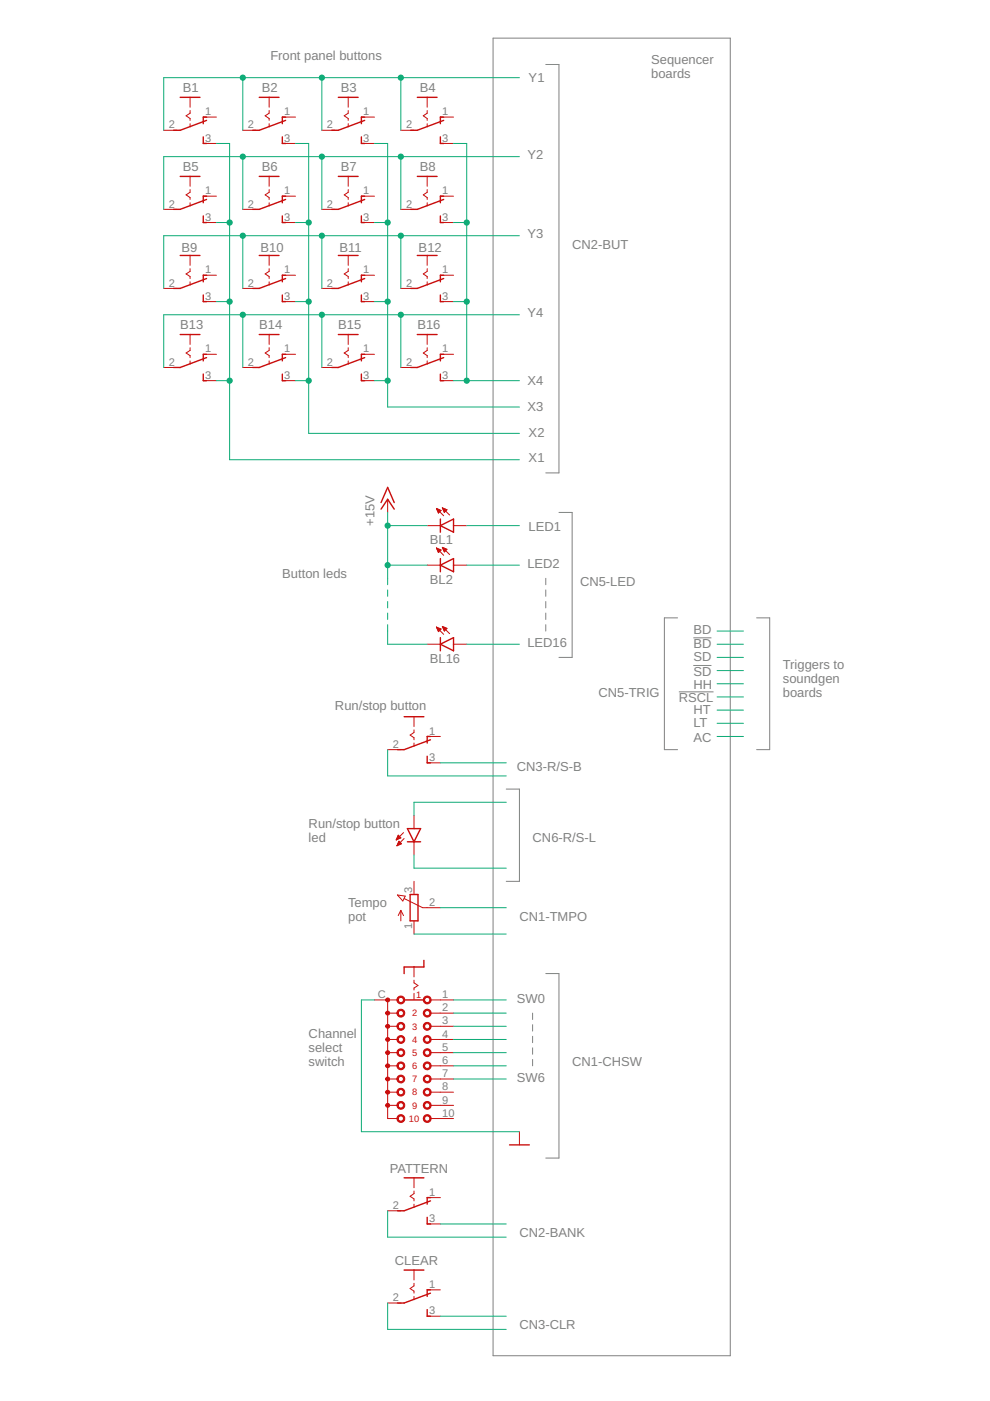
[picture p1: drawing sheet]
<svg xmlns="http://www.w3.org/2000/svg" width="210mm" height="297mm" viewBox="0 0 210 297" stroke-linecap="round" stroke-linejoin="round" font-family="sans-serif">
<g fill="none" stroke="#808080" stroke-width=".21">
<path d="M104.5 8.1h50.3v279.3h-50.3zM115.7 13.7h2.8v86.6h-2.8M118.5 108.6h2.8v30.8h-2.8M115.7 122.6v1.4M115.7 125.1v1.3M115.7 127.5v1.4M115.7 130v1.3M115.7 132.4v1.4M143.7 131h-2.8v27.9h2.8M147 135.2h3.8M160.4 131h2.8v27.9h-2.8M143.9 146.7h7.4"/>
<path d="M147 141.1h3.8M107.3 167.3h2.8v19.6h-2.8M112.9 214.8v1.4M112.9 217.3v1.3M112.9 219.7v1.4M115.7 206.4h2.8v39.1h-2.8M112.9 222.2v1.3M112.9 224.6v1.4"/>
</g>
<g fill="none" stroke="#c90d0c" stroke-width=".3">
<path d="M38.2 20.6h4.2M38.2 37.4h4.2M43.1 29v1.4h.7M43.8 25.5l-5.6 2.1h-1.4M43.8 24.8h-.7v1.4M55 20.6h4.2M55 37.4h4.2M59.9 29v1.4h.7M60.6 25.5l-5.6 2.1h-1.4M60.6 24.8h-.7v1.4M71.7 20.6h4.2M71.7 37.4h4.2"/>
<path d="M76.6 29v1.4h.7M77.3 25.5l-5.6 2.1h-1.4M77.3 24.8h-.7v1.4M88.5 20.6h4.2M88.5 37.4h4.2M93.4 29v1.4h.7M94.1 25.5l-5.6 2.1h-1.4M94.1 24.8h-.7v1.4M38.2 54.2h4.2M43.1 45.8v1.4h.7M43.8 41.6h-.7v1.4M43.8 58.4h-.7v1.4"/>
<path d="M43.8 42.3l-5.6 2.1h-1.4M43.8 59.1l-5.6 2.1h-1.4M55 54.2h4.2M59.9 45.8v1.4h.7M60.6 41.6h-.7v1.4M60.6 58.4h-.7v1.4M60.6 42.3l-5.6 2.1h-1.4M60.6 59.1l-5.6 2.1h-1.4M71.7 54.2h4.2M76.6 45.8v1.4h.7M77.3 41.6h-.7v1.4M77.3 58.4h-.7v1.4"/>
<path d="M77.3 42.3l-5.6 2.1h-1.4M77.3 59.1l-5.6 2.1h-1.4M88.5 54.2h4.2M93.4 45.8v1.4h.7M94.1 41.6h-.7v1.4M94.1 58.4h-.7v1.4M94.1 42.3l-5.6 2.1h-1.4M94.1 59.1l-5.6 2.1h-1.4M38.2 70.9h4.2M43.1 62.5v1.4h.7M43.1 79.3v1.4h.7M43.8 75.1h-.7v1.4"/>
<path d="M43.8 75.8l-5.6 2.1h-1.4M55 70.9h4.2M59.9 62.5v1.4h.7M59.9 79.3v1.4h.7M60.6 75.1h-.7v1.4M60.6 75.8l-5.6 2.1h-1.4M71.7 70.9h4.2M76.6 62.5v1.4h.7M76.6 79.3v1.4h.7M77.3 75.1h-.7v1.4M77.3 75.8l-5.6 2.1h-1.4M88.5 70.9h4.2"/>
<path d="M93.4 62.5v1.4h.7M93.4 79.3v1.4h.7M94.1 75.1h-.7v1.4M94.1 75.8l-5.6 2.1h-1.4M80.8 107.9l1.4-2 1.4 2M80.8 106.6l1.4-3.3 1.4 3.3M93.4 110v2.8M93.4 118.4v2.8M93.4 111.4l2.8-1.4v2.8zM93.4 119.8l2.8-1.4v2.8zM93.4 135.2v2.8M93.4 136.6l2.8-1.4v2.8z"/>
<path d="M85.7 152h4.2M91.3 156.1h-.7v1.4M91.3 156.8l-5.6 2.1h-1.4M86.4 175.7h2.8l-1.4 2.8zM86.4 178.5h2.8M90.6 160.3v1.4h.7M87 189.7h1.6v5.5h-1.6zM85.7 212h4.2M89.9 203.6v1.4h-4.2v1.4M85.7 249.7h4.2M90.6 258.1v1.4h.7M91.3 254.6l-5.6 2.1h-1.4"/>
<path d="M91.3 253.9h-.7v1.4M108 242.7h4.2M85.7 269.3h4.2M90.6 277.7v1.4h.7M91.3 273.5h-.7v1.4M91.3 274.2l-5.6 2.1h-1.4"/>
</g>
<g fill="none" stroke="#c90d0c" stroke-width=".21">
<path d="M34.7 27.6h2.8M40.3 20.6v2.1M40.3 23.4v.6l-.8 .6 .8 .5v.4M40.3 26.2v.7M40.3 37.4v2.1M43.1 30.4h2.8M43.1 24.8h2.8M51.5 27.6h2.8M57.1 20.6v2.1M57.1 23.4v.6l-.9 .6 .9 .5v.4M57.1 26.2v.7M57.1 37.4v2.1"/>
<path d="M59.9 30.4h2.8M59.9 24.8h2.8M68.2 27.6h2.8M73.8 20.6v2.1M73.8 23.4v.6l-.8 .6 .8 .5v.4M73.8 26.2v.7M73.8 37.4v2.1M76.6 30.4h2.8M76.6 24.8h2.8M85 27.6h2.8M90.6 20.6v2.1M90.6 23.4v.6l-.9 .6 .9 .5v.4"/>
<path d="M90.6 26.2v.7M90.6 37.4v2.1M93.4 30.4h2.8M93.4 24.8h2.8M34.7 44.4h2.8M40.3 40.2v.6l-.8 .5 .8 .6v.4M40.3 43v.7M40.3 54.2v2.1M40.3 57v.5l-.8 .6 .8 .5v.5M40.3 59.8v.7M43.1 47.2h2.8M43.1 41.6h2.8"/>
<path d="M43.1 58.4h2.8M51.5 44.4h2.8M57.1 40.2v.6l-.9 .5 .9 .6v.4M57.1 43v.7M57.1 54.2v2.1M57.1 57v.5l-.9 .6 .9 .5v.5M57.1 59.8v.7M59.9 47.2h2.8M59.9 41.6h2.8M59.9 58.4h2.8M68.2 44.4h2.8M73.8 40.2v.6l-.8 .5 .8 .6v.4"/>
<path d="M73.8 43v.7M73.8 54.2v2.1M73.8 57v.5l-.8 .6 .8 .5v.5M73.8 59.8v.7M76.6 47.2h2.8M76.6 41.6h2.8M76.6 58.4h2.8M85 44.4h2.8M90.6 40.2v.6l-.9 .5 .9 .6v.4M90.6 43v.7M90.6 54.2v2.1M90.6 57v.5l-.9 .6 .9 .5v.5"/>
<path d="M90.6 59.8v.7M93.4 47.2h2.8M93.4 41.6h2.8M93.4 58.4h2.8M34.7 61.2h2.8M34.7 77.9h2.8M40.3 70.9v2.1M40.3 73.7v.6l-.8 .5 .8 .6v.4M40.3 76.5v.7M43.1 63.9h2.8M43.1 75.1h2.8M51.5 61.2h2.8"/>
<path d="M51.5 77.9h2.8M57.1 70.9v2.1M57.1 73.7v.6l-.9 .5 .9 .6v.4M57.1 76.5v.7M59.9 63.9h2.8M59.9 75.1h2.8M68.2 61.2h2.8M68.2 77.9h2.8M73.8 70.9v2.1M73.8 73.7v.6l-.8 .5 .8 .6v.4M73.8 76.5v.7M76.6 63.9h2.8"/>
<path d="M76.6 75.1h2.8M85 61.2h2.8M85 77.9h2.8M90.6 70.9v2.1M90.6 73.7v.6l-.9 .5 .9 .6v.4M90.6 76.5v.7M93.4 63.9h2.8M93.4 75.1h2.8M43.1 80.7h2.8M59.9 80.7h2.8M76.6 80.7h2.8M93.4 80.7h2.8"/>
<path d="M82.2 105.9v2.7M90.6 111.4h2.8M90.6 119.8h2.8M92.5 107.8l1.6 1.5M92.5 107.8l1 .4M92.5 107.8l.5 1M92.5 107.8h.1M92.5 116.2l1.6 1.5M92.5 116.2l1 .4-.5 .6zM92.6 116.2h.1M92.6 107.9h.3M92.6 116.4h.3"/>
<path d="M92.6 108.1h.6M92.7 116.5h.6M92.7 108.2h.8M92.7 116.6h.8M92.8 108.4h.6M92.8 116.8h.5M92.8 108.5h.5M92.8 116.9h.4M92.9 108.6h.2M92.9 117.1h.2M92.9 108.8h.1M93.5 108.2l-.5 .6"/>
<path d="M93.8 107.7l1.5 1.5M93.8 107.7l1 .4-.6 .5zM93.8 107.7h.1M93.8 116.1l1.5 1.5M93.8 116.1l1 .4-.6 .5zM93.8 116.1h.1M93.9 107.8h.2M93.9 116.2h.3M93.9 107.9h.5M93.9 116.4h.6M94 108.1h.7M94 116.5h.7"/>
<path d="M94 108.2h.6M94 116.6h.6M94.1 108.4h.4M94.1 116.8h.4M94.1 108.5h.3M94.2 116.9h.1M94.2 108.6h.1M96.2 111.4h2.8M96.2 119.8h2.8M90.6 136.6h2.8M92.5 132.9l1.6 1.6M92.5 132.9l1 .5-.5 .5z"/>
<path d="M92.6 133.1h.2M92.6 133.2h.6M92.7 133.3h.8M92.8 133.5h.6M92.8 133.6h.5M92.9 133.8h.2M92.9 133.9h.1M93.8 132.8l1.5 1.5M93.8 132.8l1 .4-.6 .6zM93.9 132.9h.2M93.9 133.1h.5M94 133.2h.7"/>
<path d="M94 133.3h.7M94.1 133.5h.4M94.1 133.6h.3M94.2 133.8h.1M96.2 136.6h2.8M82.2 158.9h2.8M87.8 152v2.1M87.8 154.7v.6l-.8 .6 .8 .5v.4M87.8 157.5v.7M90.6 156.1h2.8M84 178.1h.1M84.1 177.9h.3"/>
<path d="M84.1 177.8h.6M84.2 179.3h.1M84.2 177.7h.8M84.2 179.1h.4M84.3 177.5h.6M84.3 179h.6M84.3 177.4h.4M84.3 178.9h.8M84.4 177.2h.2M84.4 178.7h.6M84.4 177.1l-.4 1M84.4 177.1l.6 .6"/>
<path d="M84.4 177.1h.1M84.5 178.6h.3M84.5 178.5h.2M84.6 178.4l.5 .5-.9 .4zM85 177.7l-1 .4M85.6 176.5l-1.6 1.6M85.7 177.8l-1.5 1.5M87.8 172.9v2.8M87.8 178.5v2.8M90.6 161.7h2.8M84.3 189.8l1.6 .2-.5 1zM85 193v2.2"/>
<path d="M85 193l-.6 1.1M85 193l.6 1.1M85.7 190.5l3.9 1.9h3.8M87.8 186.9v2.8M87.8 195.2v2.8M79.4 212h4.9M82.2 214.8h2.1M82.2 217.6h2.1M82.2 212v25.2h2.1M87.8 205v2.1M87.8 207.8v.6l.8 .5-.8 .6v.4M87.8 210.6v1.3"/>
<path d="M91.3 214.8h4.9M91.3 217.6h4.9M91.3 212h4.9M82.2 220.4h2.1M82.2 223.2h2.1M82.2 226h2.1M82.2 228.8h2.1M82.2 231.6h2.1M82.2 234.4h2.1M91.3 220.4h4.9M91.3 223.2h4.9M91.3 226h4.9"/>
<path d="M91.3 228.8h4.9M91.3 231.6h4.9M91.3 234.4h4.9M91.3 237.2h4.9M110.1 239.9v2.8M82.2 256.7h2.8M87.8 249.7v2.1M87.8 252.5v.6l-.8 .5 .8 .6v.4M87.8 255.3v.7M90.6 259.5h2.8M90.6 253.9h2.8M82.2 276.3h2.8"/>
<path d="M87.8 269.3v2.1M87.8 272.1v.5l-.8 .6 .8 .5v.5M87.8 274.9v.7M90.6 279.1h2.8M90.6 273.5h2.8"/>
</g>
<g fill="#c90d0c" stroke="#c90d0c" stroke-width=".21">
<path d="M81.8 217.4a.41 .41 0 0 1 .7-.1 .41 .41 0 0 1-.1 .6 .41 .41 0 0 1-.6-.3l.3-.1 .2 .1-.1 .1-.4-.1z" fill-rule="evenodd"/>
<path d="M81.8 220.2a.41 .41 0 0 1 .7-.1 .41 .41 0 0 1-.1 .6 .41 .41 0 0 1-.6-.3l.3-.1 .2 .1-.1 .1-.4-.1z" fill-rule="evenodd"/>
<path d="M81.8 225.8a.41 .41 0 0 1 .7-.1 .41 .41 0 0 1-.1 .6 .41 .41 0 0 1-.6-.3l.4-.2 .1 .2-.1 .1-.4-.1z" fill-rule="evenodd"/>
<path d="M81.8 211.8a.41 .41 0 0 1 .7-.1 .41 .41 0 0 1-.1 .7 .41 .41 0 0 1-.6-.4l.3-.1 .2 .1-.1 .2-.4-.2z" fill-rule="evenodd"/>
<path d="M81.8 214.6a.41 .41 0 0 1 .7-.1 .41 .41 0 0 1-.1 .7 .41 .41 0 0 1-.6-.4l.3-.1 .2 .1-.1 .1-.4-.1z" fill-rule="evenodd"/>
<path d="M84.3 211.5a.83 .83 0 0 1 1.4 0 .83 .83 0 0 1-.5 1.3 .83 .83 0 0 1-1-.8h.2a.56 .56 0 0 1 .8-.5 .56 .56 0 0 1 .1 1 .56 .56 0 0 1-.8-.3l-.1-.2h-.2z" fill-rule="evenodd"/>
<path d="M84.3 214.3a.83 .83 0 0 1 1.4 0 .83 .83 0 0 1-.5 1.3 .83 .83 0 0 1-1-.8h.2a.56 .56 0 0 1 .8-.5 .56 .56 0 0 1 .1 1 .56 .56 0 0 1-.8-.3l-.1-.2h-.2z" fill-rule="evenodd"/>
<path d="M84.3 217.1a.83 .83 0 0 1 1.4 0 .83 .83 0 0 1-.5 1.3 .83 .83 0 0 1-1-.8h.2a.56 .56 0 0 1 .8-.5 .56 .56 0 0 1 .1 1 .56 .56 0 0 1-.8-.3l-.1-.2h-.2z" fill-rule="evenodd"/>
<path d="M89.9 211.5a.83 .83 0 0 1 1.4 0 .83 .83 0 0 1-.5 1.3 .83 .83 0 0 1-1.1-.8h.3a.56 .56 0 0 1 .8-.5 .56 .56 0 0 1 .1 1 .56 .56 0 0 1-.9-.3v-.2h-.3z" fill-rule="evenodd"/>
<path d="M89.9 214.3a.83 .83 0 0 1 1.4 0 .83 .83 0 0 1-.5 1.3 .83 .83 0 0 1-1.1-.8h.3a.56 .56 0 0 1 .8-.5 .56 .56 0 0 1 .1 1 .56 .56 0 0 1-.9-.3v-.2h-.3z" fill-rule="evenodd"/>
<path d="M89.9 217.1a.83 .83 0 0 1 1.4 0 .83 .83 0 0 1-.5 1.3 .83 .83 0 0 1-1.1-.8h.3a.56 .56 0 0 1 .8-.5 .56 .56 0 0 1 .1 1 .56 .56 0 0 1-.9-.3v-.2h-.3z" fill-rule="evenodd"/>
<path d="M81.8 223a.41 .41 0 0 1 .7-.1 .41 .41 0 0 1-.1 .6 .41 .41 0 0 1-.6-.3l.4-.2 .1 .2-.1 .1-.4-.1z" fill-rule="evenodd"/>
<path d="M84.3 219.9a.83 .83 0 0 1 1.4 0 .83 .83 0 0 1-.5 1.3 .83 .83 0 0 1-1-.8h.2a.56 .56 0 0 1 .8-.5 .56 .56 0 0 1 .1 1 .56 .56 0 0 1-.8-.3l-.1-.2h-.2z" fill-rule="evenodd"/>
<path d="M84.3 222.7a.83 .83 0 0 1 1.4 0 .83 .83 0 0 1-.5 1.3 .83 .83 0 0 1-1-.8h.2a.56 .56 0 0 1 .8-.5 .56 .56 0 0 1 .1 .9 .56 .56 0 0 1-.8-.2l-.1-.2h-.2z" fill-rule="evenodd"/>
<path d="M89.9 219.9a.83 .83 0 0 1 1.4 0 .83 .83 0 0 1-.5 1.3 .83 .83 0 0 1-1.1-.8h.3a.56 .56 0 0 1 .8-.5 .56 .56 0 0 1 .1 1 .56 .56 0 0 1-.9-.3v-.2h-.3z" fill-rule="evenodd"/>
<path d="M89.9 222.7a.83 .83 0 0 1 1.4 0 .83 .83 0 0 1-.5 1.3 .83 .83 0 0 1-1.1-.8h.3a.56 .56 0 0 1 .8-.5 .56 .56 0 0 1 .1 .9 .56 .56 0 0 1-.9-.2v-.2h-.3z" fill-rule="evenodd"/>
<path d="M84.3 225.5a.83 .83 0 0 1 1.4 0 .83 .83 0 0 1-.5 1.3 .83 .83 0 0 1-1-.8h.2a.56 .56 0 0 1 .8-.5 .56 .56 0 0 1 .1 .9 .56 .56 0 0 1-.8-.2l-.1-.2h-.2z" fill-rule="evenodd"/>
<path d="M89.9 225.5a.83 .83 0 0 1 1.4 0 .83 .83 0 0 1-.5 1.3 .83 .83 0 0 1-1.1-.8h.3a.56 .56 0 0 1 .8-.5 .56 .56 0 0 1 .1 .9 .56 .56 0 0 1-.9-.2v-.2h-.3z" fill-rule="evenodd"/>
<path d="M81.8 228.6a.41 .41 0 0 1 .7-.1 .41 .41 0 0 1-.1 .6 .41 .41 0 0 1-.6-.3l.4-.2 .1 .2-.1 .1-.4-.1z" fill-rule="evenodd"/>
<path d="M84.3 228.3a.83 .83 0 0 1 1.4 0 .83 .83 0 0 1-.5 1.3 .83 .83 0 0 1-1-.8h.2a.56 .56 0 0 1 .8-.5 .56 .56 0 0 1 .1 .9 .56 .56 0 0 1-.8-.2l-.1-.2h-.2z" fill-rule="evenodd"/>
<path d="M89.9 228.3a.83 .83 0 0 1 1.4 0 .83 .83 0 0 1-.5 1.3 .83 .83 0 0 1-1.1-.8h.3a.56 .56 0 0 1 .8-.5 .56 .56 0 0 1 .1 .9 .56 .56 0 0 1-.9-.2v-.2h-.3z" fill-rule="evenodd"/>
<path d="M84.3 231.1a.83 .83 0 0 1 1.4 0 .83 .83 0 0 1-.5 1.3 .83 .83 0 0 1-1-.8h.2a.56 .56 0 0 1 .8-.5 .56 .56 0 0 1 .1 .9 .56 .56 0 0 1-.8-.2l-.1-.2h-.2z" fill-rule="evenodd"/>
<path d="M84.3 233.8a.83 .83 0 0 1 1.4 .1 .83 .83 0 0 1-.5 1.2 .83 .83 0 0 1-1-.7h.2a.56 .56 0 0 1 .8-.5 .56 .56 0 0 1 .1 .9 .56 .56 0 0 1-.8-.3l-.1-.1h-.2z" fill-rule="evenodd"/>
<path d="M84.3 236.6a.83 .83 0 0 1 1.4 .1 .83 .83 0 0 1-.5 1.2 .83 .83 0 0 1-1-.7h.2a.56 .56 0 0 1 .8-.5 .56 .56 0 0 1 .1 .9 .56 .56 0 0 1-.8-.3l-.1-.1h-.2z" fill-rule="evenodd"/>
<path d="M81.8 231.4a.41 .41 0 0 1 .7-.1 .41 .41 0 0 1-.1 .6 .41 .41 0 0 1-.6-.3l.4-.2 .1 .2-.1 .1-.4-.1z" fill-rule="evenodd"/>
<path d="M81.8 234.1a.41 .41 0 0 1 .7-.1 .41 .41 0 0 1-.1 .7 .41 .41 0 0 1-.6-.3l.4-.2 .1 .2-.1 .1-.4-.1z" fill-rule="evenodd"/>
<path d="M89.9 231.1a.83 .83 0 0 1 1.4 0 .83 .83 0 0 1-.5 1.3 .83 .83 0 0 1-1.1-.8h.3a.56 .56 0 0 1 .8-.5 .56 .56 0 0 1 .1 .9 .56 .56 0 0 1-.9-.2v-.2h-.3z" fill-rule="evenodd"/>
<path d="M89.9 233.8a.83 .83 0 0 1 1.4 .1 .83 .83 0 0 1-.5 1.2 .83 .83 0 0 1-1.1-.7h.3a.56 .56 0 0 1 .8-.5 .56 .56 0 0 1 .1 .9 .56 .56 0 0 1-.9-.3v-.1h-.3z" fill-rule="evenodd"/>
<path d="M89.9 236.6a.83 .83 0 0 1 1.4 .1 .83 .83 0 0 1-.5 1.2 .83 .83 0 0 1-1.1-.7h.3a.56 .56 0 0 1 .8-.5 .56 .56 0 0 1 .1 .9 .56 .56 0 0 1-.9-.3v-.1h-.3z" fill-rule="evenodd"/>
</g>
<g fill="none" stroke="#0dab76" stroke-width=".21">
<path d="M51.5 16.5v11.1M68.2 16.5v11.1M85 16.5v11.1M110.1 16.5h-75.4v11.1M45.9 30.4h2.8v67.1h61.4M51.5 33.2v11.2M62.7 30.4h2.7v61.5h44.7M68.2 33.2v11.2M79.4 30.4h2.8v55.9h27.9M85 33.2v11.2M96.2 30.4h2.8v50.3M110.1 33.2h-75.4v11.2"/>
<path d="M45.9 47.2h2.8M51.5 50v11.2M62.7 47.2h2.7M68.2 50v11.2M79.4 47.2h2.8M85 50v11.2M96.2 47.2h2.8M110.1 50h-75.4v11.2M45.9 63.9h2.8M51.5 66.7v11.2M62.7 63.9h2.7M68.2 66.7v11.2"/>
<path d="M79.4 63.9h2.8M85 66.7v11.2M96.2 63.9h2.8M110.1 66.7h-75.4v11.2M45.9 80.7h2.8M62.7 80.7h2.7M79.4 80.7h2.8M96.2 80.7h13.9M82.2 108.6v15.4M82.2 111.4h8.4M82.2 119.8h8.4M99 111.4h11.1"/>
<path d="M99 119.8h11.1M82.2 125.1v1.3M82.2 127.5v1.4M82.2 130v1.3M82.2 132.4v4.2h8.4M99 136.6h11.1M152 136.6h5.6M152 133.8h5.6M152 139.4h5.6M82.2 158.9v5.6h25.1M152 142.2h5.6M152 145h5.6"/>
<path d="M152 147.8h5.6M152 150.6h5.6M152 153.4h5.6M152 156.1h5.6M93.4 161.7h13.9M107.3 170.1h-19.5v2.8M87.8 198h19.5M87.8 181.3v2.8h19.5M93.4 192.4h13.9M79.4 212h-2.8v27.9h33.5M96.2 212h11.1M96.2 214.8h11.1"/>
<path d="M96.2 217.6h11.1M96.2 220.4h11.1M96.2 223.2h11.1M96.2 226h11.1M96.2 228.8h11.1M82.2 256.7v5.6h25.1M93.4 259.5h13.9M82.2 276.3v5.6h25.1M93.4 279.1h13.9"/>
</g>
<g fill="#0dab76" stroke="#0dab76" stroke-width=".21">
<circle cx="51.5" cy="16.5" r=".55"/>
<circle cx="68.2" cy="16.5" r=".55"/>
<circle cx="85" cy="16.5" r=".55"/>
<circle cx="51.5" cy="33.2" r=".55"/>
<circle cx="68.2" cy="33.2" r=".55"/>
<circle cx="85" cy="33.2" r=".55"/>
<circle cx="51.5" cy="50" r=".55"/>
<circle cx="68.2" cy="50" r=".55"/>
<circle cx="85" cy="50" r=".55"/>
<circle cx="51.5" cy="66.7" r=".55"/>
<circle cx="68.2" cy="66.7" r=".55"/>
<circle cx="85" cy="66.7" r=".55"/>
<circle cx="48.7" cy="47.2" r=".55"/>
<circle cx="48.7" cy="63.9" r=".55"/>
<circle cx="48.7" cy="80.7" r=".55"/>
<circle cx="99" cy="80.7" r=".55"/>
<circle cx="99" cy="47.2" r=".55"/>
<circle cx="99" cy="63.9" r=".55"/>
<circle cx="82.2" cy="47.2" r=".55"/>
<circle cx="82.2" cy="63.9" r=".55"/>
<circle cx="82.2" cy="80.7" r=".55"/>
<circle cx="65.4" cy="47.2" r=".55"/>
<circle cx="65.4" cy="63.9" r=".55"/>
<circle cx="65.4" cy="80.7" r=".55"/>
<circle cx="82.2" cy="111.4" r=".55"/>
<circle cx="82.2" cy="119.8" r=".55"/>
</g>
<g font-size="2.8" fill="#808080">
<text x="57.3" y="12.8">Front panel buttons</text>
<text x="112.1" y="17.3">Y1</text>
<text x="138.1" y="13.5">Sequencer</text>
<text x="138.1" y="16.5">boards</text>
<text x="38.8" y="19.5">B1</text>
<text x="55.5" y="19.5">B2</text>
<text x="72.3" y="19.5">B3</text>
<text x="89" y="19.5">B4</text>
<text x="111.8" y="33.8">Y2</text>
<text x="38.8" y="36.3">B5</text>
<text x="55.5" y="36.3">B6</text>
<text x="72.3" y="36.3">B7</text>
<text x="89" y="36.3">B8</text>
<text x="38.5" y="53.3">B9</text>
<text x="55.2" y="53.3">B10</text>
<text x="72" y="53.3">B11</text>
<text x="88.8" y="53.3">B12</text>
<text x="111.8" y="50.5">Y3</text>
<text x="121.3" y="52.8">CN2-BUT</text>
<text x="38.2" y="69.8">B13</text>
<text x="55" y="69.8">B14</text>
<text x="71.7" y="69.8">B15</text>
<text x="88.5" y="69.8">B16</text>
<text x="111.8" y="67.3">Y4</text>
<text x="111.8" y="81.5">X4</text>
<text x="111.8" y="87.1">X3</text>
<text x="112.1" y="92.7">X2</text>
<text x="112.1" y="98">X1</text>
<text x="79.4" y="111.4" transform="rotate(-90 79.4 111.4)">+15V</text>
<text x="112.1" y="112.6">LED1</text>
<text x="91.1" y="115.4">BL1</text>
<text x="59.9" y="122.6">Button leds</text>
<text x="91.1" y="123.7">BL2</text>
<text x="111.8" y="120.4">LED2</text>
<text x="123" y="124.3">CN5-LED</text>
<text x="111.8" y="137.1">LED16</text>
<text x="147" y="134.3">BD</text>
<text x="147" y="137.4">BD</text>
<text x="91.1" y="140.5">BL16</text>
<text x="147" y="140.2">SD</text>
<text x="147" y="143.3">SD</text>
<text x="166" y="141.9">Triggers to</text>
<text x="126.9" y="147.8">CN5-TRIG</text>
<text x="143.9" y="148.9">RSCL</text>
<text x="147" y="146.1">HH</text>
<text x="166" y="144.8">soundgen</text>
<text x="166" y="147.8">boards</text>
<text x="71" y="150.5">Run/stop button</text>
<text x="147" y="151.4">HT</text>
<text x="147" y="154.2">LT</text>
<text x="147" y="157.3">AC</text>
<text x="109.6" y="163.4">CN3-R/S-B</text>
<text x="65.4" y="175.5">Run/stop button</text>
<text x="65.4" y="178.5">led</text>
<text x="112.9" y="178.5">CN6-R/S-L</text>
<text x="73.8" y="192.3">Tempo</text>
<text x="73.8" y="195.2">pot</text>
<text x="110.1" y="195.2">CN1-TMPO</text>
<text x="109.6" y="212.6">SW0</text>
<text x="65.4" y="220.1">Channel</text>
<text x="65.4" y="223">select</text>
<text x="65.4" y="226">switch</text>
<text x="121.3" y="226">CN1-CHSW</text>
<text x="109.6" y="229.3">SW6</text>
<text x="82.6" y="248.6">PATTERN</text>
<text x="110.1" y="262.3">CN2-BANK</text>
<text x="83.7" y="268.2">CLEAR</text>
<text x="110.1" y="281.8">CN3-CLR</text>
</g>
<g font-size="2.3" fill="#808080">
<text x="35.8" y="27.2">2</text>
<text x="43.5" y="24.4">1</text>
<text x="52.6" y="27.2">2</text>
<text x="60.2" y="24.4">1</text>
<text x="69.3" y="27.2">2</text>
<text x="77" y="24.4">1</text>
<text x="86.1" y="27.2">2</text>
<text x="93.8" y="24.4">1</text>
<text x="43.5" y="30">3</text>
<text x="60.2" y="30">3</text>
<text x="77" y="30">3</text>
<text x="93.8" y="30">3</text>
<text x="43.5" y="41.2">1</text>
<text x="60.2" y="41.2">1</text>
<text x="77" y="41.2">1</text>
<text x="93.8" y="41.2">1</text>
<text x="35.8" y="44">2</text>
<text x="43.5" y="46.8">3</text>
<text x="52.6" y="44">2</text>
<text x="60.2" y="46.8">3</text>
<text x="69.3" y="44">2</text>
<text x="77" y="46.8">3</text>
<text x="86.1" y="44">2</text>
<text x="93.8" y="46.8">3</text>
<text x="43.5" y="58">1</text>
<text x="60.2" y="58">1</text>
<text x="77" y="58">1</text>
<text x="93.8" y="58">1</text>
<text x="35.8" y="60.8">2</text>
<text x="43.5" y="63.6">3</text>
<text x="52.6" y="60.8">2</text>
<text x="60.2" y="63.6">3</text>
<text x="69.3" y="60.8">2</text>
<text x="77" y="63.6">3</text>
<text x="86.1" y="60.8">2</text>
<text x="93.8" y="63.6">3</text>
<text x="35.8" y="77.5">2</text>
<text x="43.5" y="74.7">1</text>
<text x="52.6" y="77.5">2</text>
<text x="60.2" y="74.7">1</text>
<text x="69.3" y="77.5">2</text>
<text x="77" y="74.7">1</text>
<text x="86.1" y="77.5">2</text>
<text x="93.8" y="74.7">1</text>
<text x="43.5" y="80.3">3</text>
<text x="60.2" y="80.3">3</text>
<text x="77" y="80.3">3</text>
<text x="93.8" y="80.3">3</text>
<text x="91" y="155.7">1</text>
<text x="83.3" y="158.5">2</text>
<text x="91" y="161.3">3</text>
<text x="87.4" y="189.3" transform="rotate(-90 87.4 189.3)">3</text>
<text x="87.4" y="197" transform="rotate(-90 87.4 197)">1</text>
<text x="91" y="192.1">2</text>
<text x="80.1" y="211.6">C</text>
<text x="93.8" y="211.6">1</text>
<text x="93.8" y="214.4">2</text>
<text x="93.8" y="217.2">3</text>
<text x="93.8" y="220">4</text>
<text x="93.8" y="222.8">5</text>
<text x="93.8" y="225.6">6</text>
<text x="93.8" y="228.4">7</text>
<text x="93.8" y="231.2">8</text>
<text x="93.8" y="234">9</text>
<text x="93.8" y="236.8">10</text>
<text x="83.3" y="256.3">2</text>
<text x="91" y="253.5">1</text>
<text x="91" y="259.1">3</text>
<text x="83.3" y="275.9">2</text>
<text x="91" y="273.1">1</text>
<text x="91" y="278.7">3</text>
</g>
<g font-size="2" fill="#c90d0c">
<text x="87.4" y="215.5">2</text>
<text x="88.2" y="211.6">1</text>
<text x="87.4" y="218.3">3</text>
<text x="87.4" y="221.1">4</text>
<text x="87.4" y="223.9">5</text>
<text x="87.4" y="226.7">6</text>
<text x="87.4" y="229.5">7</text>
<text x="87.4" y="232.3">8</text>
<text x="86.7" y="237.8">10</text>
<text x="87.4" y="235.1">9</text>
</g>
</svg>
